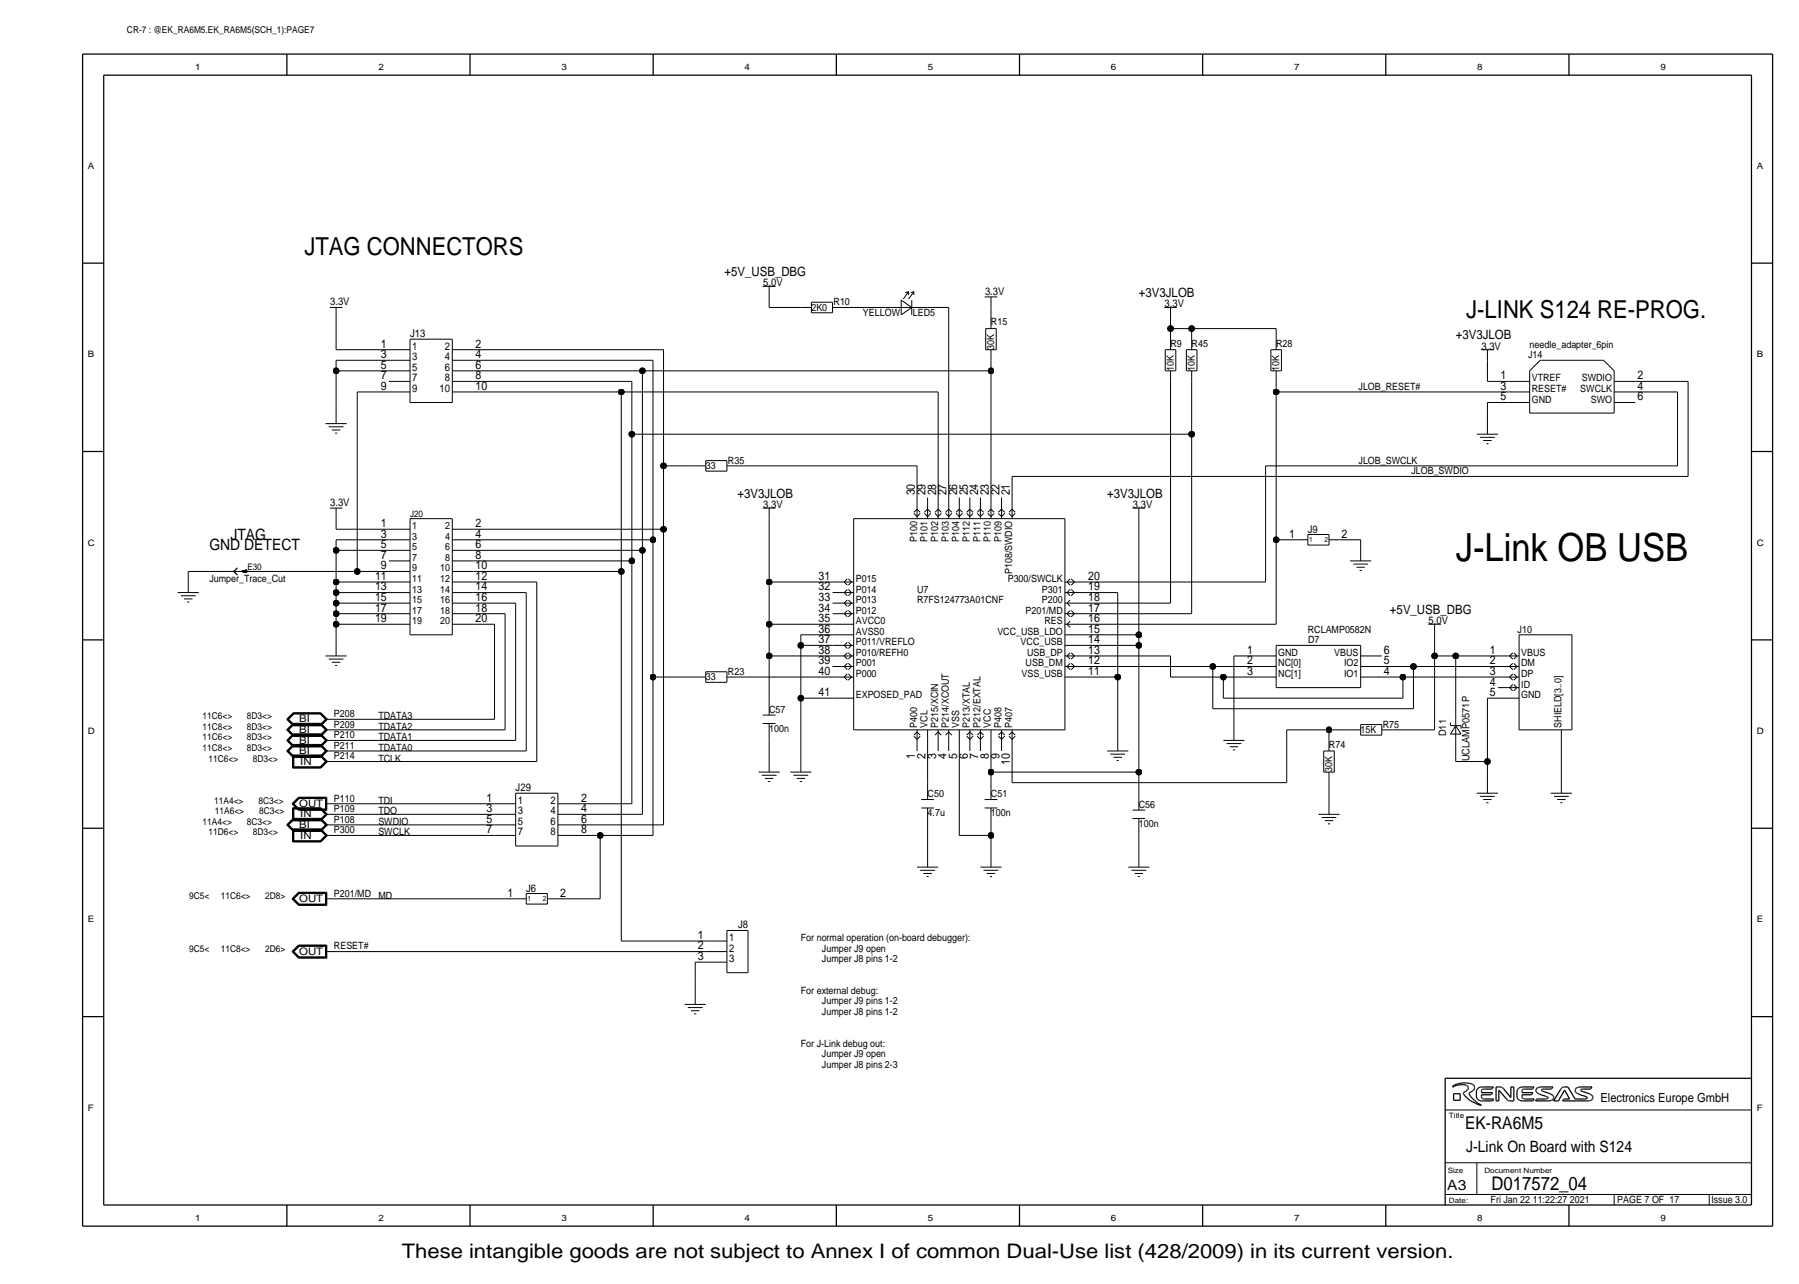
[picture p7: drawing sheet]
<svg xmlns="http://www.w3.org/2000/svg" width="433mm" height="309mm" viewBox="0 0 433 309" stroke-linecap="round" stroke-linejoin="round" font-family="sans-serif">
<g fill="none" stroke="#000" stroke-width=".24">
<path d="M79.3 74h3zM80.8 76.5v7.6zM80.8 74v2.5zM183.4 68.9h3.1zM185 71.4v2.6zM185 74h7.6zM185 68.9v2.5zM192.6 74h2.5zM195.1 75.2h5.1zM195.1 72.7h5.1zM195.1 72.7v2.5zM200.2 74h2.5z"/>
<path d="M200.2 72.7v2.5zM202.7 74h10.2zM212.9 74h10.2zM216.7 72.2l2.6 1.8zM216.7 75.7l2.6-1.7zM216.7 72.2v3.5zM217.7 70.4l.8-.2zM218.5 70.2v.8zM218.5 70.2l-1.3 1.7zM219 70.4l.8-.2zM219.3 72.2v3.5zM219.8 70.2l-1.3 1.7z"/>
<path d="M219.8 70.2v.8zM223.1 74h5zM228.1 74v45.7zM236.8 71.4h3zM237 79v5.1zM237 79h2.6zM238.3 74v2.5zM238.3 76.5v2.5zM238.3 71.4v2.6zM239.6 79v5.1zM280 74h3zM281.5 76.5v2.5z"/>
<path d="M281.5 79h5.1zM281.5 79v2.6zM281.5 74v2.5zM286.6 79h20.3zM286.6 79v2.6zM306.9 79v2.6zM80.8 84.1h12.7zM80.8 89.2h12.7zM80.8 86.7v2.5zM80.8 89.2v7.6zM80.8 86.7h12.7zM80.8 96.8v5.1z"/>
<path d="M85.9 94.3h7.6zM85.9 94.3v43.2zM93.5 91.7h5.1zM93.5 94.3h5.1zM93.5 86.7h5.1zM93.5 89.2h5.1zM93.5 84.1h5.1zM98.6 96.8h10.2zM98.6 81.6h10.2zM98.6 81.6v15.2zM108.8 86.7h5zM108.8 91.7h5z"/>
<path d="M108.8 89.2h5zM108.8 94.3h5zM108.8 84.1h5zM108.8 81.6v15.2zM113.8 89.2h40.7zM113.8 91.7h38.1zM113.8 86.7h43.2zM113.8 84.1h45.8zM113.8 94.3h35.6zM149.4 94.3v43.2zM149.4 94.3h76.2zM151.9 91.7v12.7z"/>
<path d="M154.5 89.2v43.2zM154.5 89.2h83.8zM157 86.7v43.1zM159.6 84.1v28zM225.6 94.3v25.4zM237 84.1h2.6zM238.3 86.7v2.5zM238.3 89.2v30.5zM238.3 84.1v2.6zM280.2 89.2h2.6zM280.2 84.1v5.1zM280.2 84.1h2.6z"/>
<path d="M281.5 91.7v53.4zM281.5 81.6v2.5zM281.5 89.2v2.5zM282.8 84.1v5.1zM285.3 89.2h2.5zM285.3 84.1v5.1zM285.3 84.1h2.5zM286.6 91.7v12.7zM286.6 81.6v2.5zM286.6 89.2v2.5zM287.8 84.1v5.1zM305.6 89.2h2.6z"/>
<path d="M305.6 84.1v5.1zM305.6 84.1h2.6zM306.9 91.7v2.6zM306.9 94.3h55.9zM306.9 94.3v35.5zM306.9 81.6v2.5zM306.9 89.2v2.5zM308.2 84.1v5.1zM356.2 84.1h3zM357.7 96.8v2.6zM357.7 96.8h5.1zM357.7 86.7v5z"/>
<path d="M357.7 91.7h5.1zM357.7 84.1v2.6zM357.7 99.4v5zM362.8 96.8h5zM362.8 94.3h5zM362.8 91.7h5zM367.8 89.2l2.6-2.5zM367.8 99.4h20.4zM367.8 89.2v10.2zM370.4 86.7h15.2zM385.6 86.7l2.6 2.5zM388.2 96.8h5z"/>
<path d="M388.2 94.3h5zM388.2 91.7h5zM388.2 89.2v10.2zM393.2 94.3h10.2zM393.2 91.7h12.7zM403.4 94.3v17.8zM405.9 91.7v22.9zM78.3 101.9h5.1zM79 102.7h3.6zM79.8 103.4h2zM80.6 104.2h.5zM151.9 104.4v30.5z"/>
<path d="M151.9 104.4h134.7zM159.6 112.1v15.2zM159.6 112.1h7.6zM167.2 112.1h2.5zM169.7 113.3h5.1zM169.7 110.8h5.1zM169.7 110.8v2.5zM174.8 112.1h2.5zM174.8 110.8v2.5zM177.3 112.1h43.2zM220.5 112.1v7.6zM220.5 119.7v5.1z"/>
<path d="M223.1 119.7v5.1zM225.6 119.7v5.1zM228.1 119.7v5.1zM230.7 119.7v5.1zM233.2 119.7v5.1zM235.8 119.7v5.1zM238.3 119.7v5.1zM240.8 119.7v5.1zM243.4 114.6h162.5zM243.4 114.6v5.1zM243.4 119.7v5.1zM286.6 104.4v43.2z"/>
<path d="M304.3 112.1h99.1zM304.3 112.1v27.9zM355.1 104.4h5.1zM355.9 105.2h3.6zM356.7 106h2zM357.4 106.7h.5zM45.3 137.5h10.1zM45.3 137.5v5zM55.4 137.5h5.1zM55.5 137.5h5.1zM58 137.5h2.5zM58 137.5l1.3 .3z"/>
<path d="M58 137.5l1.3-.4zM58.2 137.4l1 .1zM58.2 137.4h.6zM58.2 137.5l.3 .1zM58.2 137.5l1 .2zM58.2 137.4l1-.2zM58.3 137.4l.9-.2zM58.4 137.5l.8 .1zM58.4 137.4l.8-.1zM58.4 137.5h.8zM58.5 137.5h.7zM58.5 137.6l.7 .1z"/>
<path d="M58.5 137.4l.7-.1zM58.6 137.5l.6 .2zM58.7 137.4h.5zM58.8 137.4h.4zM58.9 137.5l.3-.1zM58.9 137.6h.3zM58.9 137.5l.3 .2zM58.9 137.2h.3zM59 137.6h.2zM59 137.5h.2zM59.1 137.5v.1zM59.1 137.3h.1"/>
<path d="M59.1 137.5h.1M59.2 137.1v.6zM59.2 137.1l.1 .6zM59.3 137.1l-.1 .6zM59.3 137.1v.6zM59.3 137.1v.7zM60.5 137.5h25.4zM79.3 122.2h3zM80.8 127.3h12.7zM80.8 124.8v2.5zM80.8 132.4v7.6zM80.8 129.8v2.6z"/>
<path d="M80.8 132.4h12.7zM80.8 129.8h12.7zM80.8 122.2v2.6zM85.9 137.5h7.6zM93.5 137.5h5.1zM93.5 134.9h5.1zM93.5 132.4h5.1zM93.5 129.8h5.1zM93.5 127.3h5.1zM98.6 124.8h10.2zM98.6 124.8v27.9zM108.8 137.5h5z"/>
<path d="M108.8 134.9h5zM108.8 132.4h5zM108.8 129.8h5zM108.8 127.3h5zM108.8 124.8v27.9zM113.8 132.4h40.7zM113.8 134.9h38.1zM113.8 129.8h43.2zM113.8 127.3h45.8zM113.8 137.5h35.6zM149.4 137.5v88.9zM151.9 134.9v58.4z"/>
<path d="M154.5 132.4v63.5zM157 129.8v33.1zM159.6 127.3v71.1zM183.4 122.2h3.1zM185 124.8v15.2zM185 122.2v2.6zM204 139.2l.8 .8zM205.3 124.8h50.8zM205.3 124.8v50.8zM219.8 123.2l.7-.7zM219.8 123.5l.7 .8zM220.5 122.5l.8 .7z"/>
<path d="M220.5 124.3l.8-.8zM222.3 123.5l.8 .8zM223.1 122.5l.7 .7zM223.1 122.5l-.8 .7zM223.1 124.3l.7-.8zM224.8 123.2l.8-.7zM224.8 123.5l.8 .8zM225.6 122.5l.8 .7zM225.6 124.3l.8-.8zM227.4 123.5l.7 .8zM228.1 122.5l.8 .7zM228.1 122.5l-.7 .7z"/>
<path d="M228.1 124.3l.8-.8zM229.9 123.5l.8 .8zM230.7 122.5l.7 .7zM230.7 122.5l-.8 .7zM230.7 124.3l.7-.8zM232.5 123.2l.7-.7zM232.5 123.5l.7 .8zM233.2 122.5l.8 .7zM233.2 124.3l.8-.8zM235 123.5l.8 .8zM235.8 122.5l.7 .7zM235.8 122.5l-.8 .7z"/>
<path d="M235.8 124.3l.7-.8zM237.5 123.2l.8-.7zM237.5 123.5l.8 .8zM238.3 122.5l.8 .7zM238.3 124.3l.8-.8zM240.1 123.5l.7 .8zM240.8 122.5l.8 .7zM240.8 122.5l-.7 .7zM240.8 124.3l.8-.8zM242.6 123.5l.8 .8zM243.4 122.5l.7 .7zM243.4 122.5l-.8 .7z"/>
<path d="M243.4 124.3l.7-.8zM256.1 124.8v50.8zM257.6 139.2l.8 .8zM272.3 122.2h3.1zM273.9 124.8v27.9zM273.9 122.2v2.6zM306.9 129.8h5.1zM306.9 129.8v20.4zM312 129.8h2.5zM314.5 131.1h5.1zM314.5 128.6h5.1zM314.5 128.6v2.5z"/>
<path d="M319.6 129.8h2.5zM319.6 128.6v2.5zM322.1 129.8h5.1zM324.7 134.9h5zM325.4 135.7h3.6zM326.2 136.4h2zM326.9 137.2h.6zM327.2 129.8v5.1zM42.7 142.5h5.1zM43.5 143.3h3.5zM44.2 144.1h2.1zM45 144.8h.5z"/>
<path d="M78.3 157.8h5.1zM79 158.5h3.6zM79.8 159.3h2zM80.8 150.2h12.7zM80.8 147.6v2.6zM80.8 150.2v2.5zM80.8 147.6h12.7zM80.8 145.1v2.5zM80.8 145.1h12.7zM80.8 142.5v2.6zM80.8 142.5h12.7zM80.8 140v2.5z"/>
<path d="M80.8 140h12.7zM80.8 152.7v5.1zM93.5 150.2h5.1zM93.5 147.6h5.1zM93.5 145.1h5.1zM93.5 142.5h5.1zM93.5 140h5.1zM98.6 152.7h10.2zM108.8 150.2h5zM108.8 147.6h5zM108.8 145.1h5zM108.8 142.5h5z"/>
<path d="M108.8 140h5zM113.8 140h15.3zM113.8 145.1h10.2zM113.8 147.6h7.7zM113.8 150.2h5.1zM113.8 142.5h12.7zM118.9 150.2v22.8zM121.5 147.6v28zM124 145.1v33zM126.5 142.5v38.1zM129.1 140v43.2zM185 157.8h15.2z"/>
<path d="M185 150.2v7.6zM185 157.8v10.1zM185 150.2h15.2zM185 140v10.2zM185 140h15.2zM192.6 152.7h7.6zM192.6 152.7v2.5zM192.6 155.2v12.7zM192.6 155.2h7.6zM200.2 157.8h5.1zM200.2 155.2h5.1zM200.2 152.7h5.1z"/>
<path d="M200.2 150.2h5.1zM200.2 147.6h5.1zM200.2 145.1h5.1zM200.2 142.5h5.1zM200.2 140h5.1zM203 157.8l.8 .7zM203 155.2l.8 .8zM203 147.6l.8 .8zM203 145.1l.8 .7zM203 142.5l.8 .8zM203 140l.8 .8zM203 140l.8-.8z"/>
<path d="M203.8 159.6l-.8 .7zM203.8 157l-.8 .8zM203.8 154.5l-.8 .7zM203.8 146.9l-.8 .7zM203.8 144.3l-.8 .8zM203.8 141.8l-.8 .7zM204 159.6l.8 .7zM204 158.5l.8-.7zM204 157l.8 .8zM204 156l.8-.8zM204 154.5l.8 .7zM204 148.4l.8-.8z"/>
<path d="M204 146.9l.8 .7zM204 145.8l.8-.7zM204 144.3l.8 .8zM204 143.3l.8-.8zM204 141.8l.8 .7zM204.8 140l-.8 .8zM256.1 140h5.1zM256.1 142.5h5.1zM256.1 145.1h5.1zM256.1 147.6h5.1zM256.1 150.2h5.1zM256.1 152.7h5.1z"/>
<path d="M256.1 155.2h5.1zM256.1 157.8h5.1zM256.6 140l.8 .8zM256.6 140l.8-.8zM256.6 142.5l.8 .8zM256.6 142.5l.8-.7zM256.6 145.1l.8 .7zM256.6 145.1l.8-.8zM256.6 147.6l.8 .8zM256.6 147.6l.8-.7zM256.6 150.2l.8 .7zM256.6 150.2l.8-.8z"/>
<path d="M256.6 157.8l.8 .7zM256.6 157.8l.8-.8zM257.6 141.8l.8 .7zM257.6 146.9l.8 .7zM257.6 157l.8 .8zM257.6 159.6l.8 .7zM258.4 140l-.8 .8zM258.4 142.5l-.8 .8zM258.4 147.6l-.8 .8zM258.4 157.8l-.8 .7zM261.2 147.6h25.4zM261.2 155.2h12.7z"/>
<path d="M261.2 152.7h12.7zM261.2 150.2h45.7zM261.2 140h43.1zM261.2 145.1h20.3zM261.2 157.8h20.3zM261.2 142.5h7.6zM268.8 142.5v20.4zM273.9 155.2v30.5zM273.9 152.7v2.5zM281.5 157.8v5.1zM296.7 157.8h5.1zM296.7 157.8v15.2z"/>
<path d="M301.8 157.8h5.1zM306.9 155.2h20.3zM306.9 155.2v10.2zM327.2 157.8h5.1zM327.2 155.2v10.2zM343.5 150.2h3zM345 157.8v17.8zM345 157.8h5.1zM345 152.7v5.1zM345 150.2v2.5zM350.1 157.8h10.1zM350.1 157.8v15.2z"/>
<path d="M360.2 157.8h5.1zM363 157.8l.8 .7zM363 157.8l.8-.8zM364 159.6l.8 .7zM364 157l.8 .8zM364.8 157.8l-.8 .7zM365.3 152.7h12.7zM365.3 152.7v22.9zM378 152.7v22.9zM68.9 178.1l1.6-1.6zM68.9 178.1l1.6 1.6zM68.9 175.6l1.6 1.5z"/>
<path d="M68.9 173l1.6-1.5zM68.9 173l1.6 1.6zM69.1 178.1l1.5-1.5zM69.1 178.1l1.5 1.5zM69.1 175.6l1.5-1.5zM69.1 175.6l1.5 1.4zM69.1 173l1.5 1.5zM69.2 178.1l1.4-1.4zM69.2 178.1l1.4 1.4zM69.2 175.6l1.4-1.4zM69.2 175.6l1.4 1.3zM69.2 173l1.4-1.3z"/>
<path d="M69.2 173l1.4 1.4zM69.4 178.1l1.3-1.3zM69.4 178.1l1.3 1.3zM69.4 175.6l1.3 1.2zM69.4 173l1.3 1.3zM70.5 179.1h6.7zM70.5 179.7h6.7zM70.5 176.5h6.7zM70.5 174l-1.6 1.6zM70.5 177.1h6.7zM70.5 174h6.7zM70.5 174.6h6.7z"/>
<path d="M70.5 171.5h6.7zM70.6 179.2h6.5zM70.6 179.6h6.5zM70.6 176.6h6.5zM70.6 177h6.5zM70.6 174.1h6.5zM70.6 171.6l-1.5 1.4zM70.6 174.5h6.5zM70.6 171.6h6.5zM70.6 179.3h6.5zM70.6 179.5h6.5zM70.6 176.7h6.5z"/>
<path d="M70.6 176.9h6.5zM70.6 174.2h6.5zM70.6 174.4h6.5zM70.6 171.7h6.5zM70.7 179.4l-1.3 1.2zM70.7 179.4h6.3zM70.7 176.8h6.3zM70.7 174.3l-1.3 1.3zM70.7 174.3h6.3zM70.7 171.8l-1.3 1.2zM70.7 171.8h6.3zM77 179.4l1.3 1.2z"/>
<path d="M77 179.4l1.3-1.3zM77 176.8l1.3 1.3zM77 176.8l1.3-1.2zM77 174.3l1.3 1.3zM77 174.3l1.3-1.3zM77 171.8l1.3 1.2zM77.1 179.3l1.3 1.3zM77.1 179.5l1.3-1.4zM77.1 176.7l1.3 1.4zM77.1 176.9l1.3-1.3zM77.1 174.2l1.3 1.4zM77.1 174.4l1.3-1.4z"/>
<path d="M77.1 171.7l1.3 1.3zM77.1 179.2l1.5 1.4zM77.1 176.6l1.5 1.5zM77.1 177l1.5-1.4zM77.1 174.1l1.5 1.5zM77.1 174.5l1.5-1.5zM77.1 171.6l1.5 1.4zM77.2 179.1l1.5 1.5zM77.2 176.5l1.5 1.6zM77.2 177.1l1.5-1.5zM77.2 174l1.5 1.6zM77.2 171.5l1.5 1.5z"/>
<path d="M78.3 178.1h2.5zM78.3 175.6h2.5zM78.3 173h2.5zM78.6 178.1l-1.5 1.5zM78.7 178.1l-1.5 1.6zM78.7 173l-1.5 1.6zM80.6 160.1h.5zM80.8 178.1h43.2zM80.8 175.6h40.7zM80.8 173h38.1zM157 162.9v38.1zM157 162.9h10.2z"/>
<path d="M167.2 162.9h2.5zM169.7 164.1h5.1zM169.7 161.6h5.1zM169.7 161.6v2.5zM174.8 162.9h2.5zM174.8 161.6v2.5zM177.3 162.9h22.9zM183.4 172h3.1zM183.4 174h3.1zM185 178.1v2.5zM185 167.9v4.1zM185 174v4.1z"/>
<path d="M192.6 167.9h7.6zM192.6 167.9v12.7zM200.2 167.9h5.1zM200.2 162.9h5.1zM200.2 160.3h5.1zM203 162.9l.8 .7zM203 160.3l.8 .8zM203.8 162.1l-.8 .8zM204 163.6l.8-.7zM204 162.1l.8 .8zM204 161.1l.8-.8zM205.3 175.6h50.8z"/>
<path d="M219.8 177.1l.7 .8zM219.8 176.8l.7-.7zM220.5 176.1l.8 .7zM220.5 175.6v5zM221.3 177.1l-.8 .8zM223.1 175.6v5zM224.8 176.8l.8-.7zM225.6 176.1l.8 .7zM225.6 175.6v5zM228.1 176.1l.8 .7zM228.1 176.1l-.7 .7zM228.1 175.6v5z"/>
<path d="M230.7 175.6v5zM232.5 177.1l.7 .8zM232.5 176.8l.7-.7zM233.2 176.1l.8 .7zM233.2 175.6v5zM234 177.1l-.8 .8zM235 177.1l.8 .8zM235.8 177.9l.7-.8zM235.8 176.1l.7 .7zM235.8 176.1l-.8 .7zM235.8 175.6v5zM238.3 175.6v5z"/>
<path d="M240.1 177.1l.7 .8zM240.8 177.9l.8-.8zM240.8 176.1l.8 .7zM240.8 176.1l-.7 .7zM240.8 175.6v5zM242.6 177.1l.8 .8zM243.4 176.1l.7 .7zM243.4 176.1l-.8 .7zM243.4 175.6v5zM244.1 177.1l-.7 .8zM256.1 160.3h5.1zM256.1 162.9h5.1z"/>
<path d="M256.6 160.3l.8 .8zM256.6 160.3l.8-.7zM258.4 160.3l-.8 .8zM261.2 160.3h30.4zM261.2 162.9h7.6zM268.8 162.9v12.7zM268.8 175.6v5zM281.5 162.9h12.7zM291.6 160.3h10.2zM291.6 160.3v10.2zM291.6 170.5h48.3zM294.2 162.9h7.6z"/>
<path d="M294.2 162.9v5zM294.2 167.9h43.2zM294.2 178.1h5.1zM294.9 178.9h3.6zM295.7 179.6h2zM296.7 173v5.1zM301.8 162.9h5.1zM301.8 160.3h5.1zM306.9 165.4h20.3zM309.4 175.6v12.7zM309.4 175.6h10.2zM319.6 175.6h5.1z"/>
<path d="M319.6 175.6v2.5zM319.6 178.1v2.5zM324.7 175.6h2.5zM327.2 160.3h5.1zM327.2 162.9h5.1zM327.2 176.8h5.1zM327.2 174.3h5.1zM327.2 174.3v2.5zM332.3 162.9h5.1zM332.3 160.3h7.6zM332.3 175.6h2.5zM332.3 174.3v2.5z"/>
<path d="M334.8 175.6h10.2zM337.4 162.9v5zM337.4 162.9h22.8zM339.9 160.3v10.2zM339.9 160.3h20.3zM348.8 173.8v.7zM348.8 174.5h2.5zM348.8 176.6h2.5zM350.1 178.1v5.1zM350.1 173v5.1zM350.1 174.5l1.2 2.1zM350.1 174.5l-1.3 2.1z"/>
<path d="M351.3 174.5v.8zM357.7 167.9h2.5zM357.7 167.9v15.3zM360.2 167.9h5.1zM360.2 162.9h5.1zM360.2 160.3h5.1zM360.2 165.4h5.1zM363 162.9l.8 .7zM363 162.9l.8-.8zM363 160.3l.8 .8zM363 160.3l.8-.7zM363 165.4l.8 .8z"/>
<path d="M363 165.4l.8-.8zM364 162.1l.8 .8zM364 164.6l.8 .8zM364.8 162.9l-.8 .7zM364.8 160.3l-.8 .8zM364.8 165.4l-.8 .8zM365.3 175.6h12.7zM375.5 175.6v5zM68.9 198.4l1.6-1.5zM68.9 198.4l1.6 1.6zM68.9 180.6l1.6-1.5zM68.9 180.6l1.6 1.6z"/>
<path d="M69.1 198.4l1.5-1.4zM69.1 198.4l1.5 1.5zM69.1 180.6l1.5-1.4zM69.1 180.6l1.5 1.5zM69.2 198.4l1.4-1.3zM69.2 198.4l1.4 1.4zM69.2 180.6l1.4-1.3zM69.2 180.6l1.4 1.4zM69.4 198.4l1.3 1.3zM69.4 180.6l1.3 1.3zM70.2 193.3l1.6 1.6zM70.4 181.6v3.2z"/>
<path d="M70.4 184.8h6.8zM70.4 181.6h6.8zM70.4 199.4v3.1zM70.4 199.4h6.8zM70.4 193.3l1.4 1.5zM70.4 193.3l1.4-1.4zM70.4 194.3v3.2zM70.4 197.5h6.8zM70.4 194.3h6.8zM70.5 181.7h6.6zM70.5 181.7v3zM70.5 184.7h6.6z"/>
<path d="M70.5 199.5h6.6zM70.5 199.5v2.9zM70.5 194.4h6.6zM70.5 194.4v3zM70.5 197.4h6.6zM70.5 200h6.7zM70.5 196.9h6.7zM70.5 193.3l1.4-1.3zM70.5 193.3l1.4 1.4zM70.5 182.2h6.7zM70.6 181.8h6.5zM70.6 181.8v2.8z"/>
<path d="M70.6 184.6h6.5zM70.6 199.6h6.5zM70.6 199.6v2.7zM70.6 199.9h6.5zM70.6 197h6.5zM70.6 194.5h6.5zM70.6 194.5v2.8zM70.6 197.3h6.5zM70.6 182.1h6.5zM70.6 199.8h6.5zM70.6 197.1h6.5zM70.6 182h6.5z"/>
<path d="M70.7 181.9h6.3zM70.7 181.9v2.6zM70.7 184.5h6.3zM70.7 199.7h6.3zM70.7 199.7v2.5zM70.7 197.2l-1.3 1.2zM70.7 197.2h6.3zM70.7 193.3l1.2 1.3zM70.7 194.6h6.3zM70.7 194.6v2.6zM71.8 191.8l-1.6 1.5zM71.8 191.8h6.8z"/>
<path d="M71.8 194.9h6.8zM71.8 191.9h6.7zM71.8 194.8h6.7zM71.9 192h6.5zM71.9 194.7h6.5zM71.9 192.1l-1.2 1.2zM71.9 192.1h6.4zM71.9 194.6h6.4zM77 181.9l1.3 1.3zM77 184.5l1.3-1.3zM77 199.7l1.3 1.3zM77 199.7l1.3-1.3z"/>
<path d="M77 197.2l1.3 1.2zM77 194.6l1.3 1.3zM77 197.2l1.3-1.3zM77.1 181.8l1.3 1.4zM77.1 184.6l1.3-1.4zM77.1 199.6l1.3 1.4zM77.1 199.8l1.3-1.4zM77.1 197.1l1.3 1.3zM77.1 194.5l1.3 1.4zM77.1 197.3l1.3-1.4zM77.1 182l1.3-1.4zM77.1 181.7l1.5 1.5z"/>
<path d="M77.1 184.7l1.5-1.5zM77.1 199.5l1.5 1.5zM77.1 199.9l1.5-1.5zM77.1 197l1.5 1.4zM77.1 194.4l1.5 1.5zM77.1 197.4l1.5-1.5zM77.1 182.1l1.5-1.5zM77.2 181.6l1.5 1.6zM77.2 184.8l1.5-1.6zM77.2 199.4l1.5 1.6zM77.2 196.9l1.5 1.5zM77.2 194.3l1.5 1.6z"/>
<path d="M77.2 197.5l1.5-1.6zM77.2 182.2l1.5-1.6zM78.3 183.2h2.5zM78.3 198.4h2.5zM78.3 193.3h2.5zM78.3 192.1v2.5zM78.3 195.9h2.5zM78.3 180.6l-1.3 1.3zM78.3 180.6h2.5zM78.4 192v2.7zM78.5 191.9v2.9zM78.6 191.8v3.1z"/>
<path d="M78.7 198.4l-1.5 1.6zM80.8 195.9h38.1zM80.8 193.3h38.1zM80.8 183.2h48.3zM80.8 180.6h45.7zM80.8 198.4h38.1zM118.9 198.4h5.1zM118.9 195.9h5.1zM118.9 193.3h5.1zM124 190.8h10.2zM124 190.8v12.7zM134.2 198.4h5z"/>
<path d="M134.2 195.9h5zM134.2 193.3h5zM134.2 190.8v12.7zM139.2 195.9h15.3zM139.2 193.3h12.7zM139.2 198.4h20.4zM182.4 185.7h5.1zM183.2 186.5h3.5zM183.9 187.2h2.1zM184.7 188h.5zM185 180.6v5.1zM190 185.7h5.1z"/>
<path d="M190.8 186.5h3.6zM191.6 187.2h2zM192.3 188h.5zM192.6 180.6v5.1zM221.5 192.3h3.1zM221.5 194.4h3.1zM223.1 198.4v5.1zM223.1 180.6v7.7zM223.1 188.3v4zM223.1 194.4v4zM230.7 180.6v20.4zM236.8 192.3h3z"/>
<path d="M236.8 194.4h3zM238.3 185.7h35.6zM238.3 180.6v5.1zM238.3 185.7v2.6zM238.3 198.4v2.6zM238.3 188.3v4zM238.3 194.4v4zM243.4 188.3h66zM243.4 180.6v7.7zM266.2 180.6h5.1zM267 181.4h3.6zM267.8 182.2h2z"/>
<path d="M268.5 182.9h.5zM272.3 194.9h3.1zM272.3 196.9h3.1zM273.9 185.7v5.1zM273.9 190.8v4.1zM273.9 196.9v4.1zM296.5 180.4h.5zM317 195.9h5.1zM317.8 196.6h3.6zM318.3 185.7h2.6zM318.3 180.6v5.1zM318.3 180.6h2.6z"/>
<path d="M318.6 197.4h2zM319.3 198.2h.5zM319.6 188.3v2.5zM319.6 190.8v5.1zM319.6 185.7v2.6zM320.9 180.6v5.1zM350.1 183.2h7.6zM355.1 190.8h5.1zM355.9 191.6h3.6zM356.7 192.3h2zM357.4 193.1h.5zM357.7 183.2v2.5z"/>
<path d="M357.7 185.7v5.1zM372.9 190.8h5.1zM373.7 191.6h3.5zM374.4 192.3h2.1zM375.2 193.1h.5zM375.5 180.6v5.1zM375.5 185.7v5.1zM70.2 216.2l1.6-1.6zM70.2 216.2l1.6 1.6zM70.4 216.2l1.4 1.5zM70.4 216.2l1.4-1.5zM70.4 202.5h6.8z"/>
<path d="M70.5 202.4h6.6zM70.5 216.2l1.4-1.4zM70.5 216.2l1.4 1.4zM70.6 202.3h6.5zM70.7 216.2l1.2-1.3zM70.7 216.2l1.2 1.3zM70.7 202.2h6.3zM71.8 214.6h6.8zM71.8 217.8h6.8zM71.8 214.7h6.7zM71.8 217.7h6.7zM71.9 214.8h6.5z"/>
<path d="M71.9 217.6h6.5zM71.9 214.9h6.4zM71.9 217.5h6.4zM77 202.2l1.3-1.2zM77.1 202.3l1.3-1.3zM77.2 202.5l1.5-1.5zM78.3 216.2h2.5zM78.3 214.9v2.6zM78.3 201h2.5zM78.4 214.8v2.8zM78.5 214.7v3zM78.6 214.6v3.2z"/>
<path d="M78.6 201l-1.5 1.4zM80.8 216.2h43.2zM80.8 201h38.1zM118.9 201h5.1zM124 216.2h2.5zM124 203.5h10.2zM126.5 217.5h5.1zM126.5 214.9h5.1zM126.5 214.9v2.6zM131.6 216.2h2.6zM131.6 214.9v2.6zM134.2 216.2h10.1z"/>
<path d="M134.2 201h5zM139.2 201h5.1zM144.3 201v15.2zM144.3 201h12.7zM220.5 208.6h5.1zM221.3 209.3h3.5zM222 210.1h2.1zM222.8 210.9h.5zM223.1 203.5v5.1zM230.7 201h7.6zM235.8 208.6h5zM236.5 209.3h3.6z"/>
<path d="M237.3 210.1h2zM238 210.9h.6zM238.3 201v2.5zM238.3 203.5v5.1zM271.3 208.6h5.1zM272.1 209.3h3.5zM272.8 210.1h2.1zM273.6 210.9h.5zM273.9 201v2.5zM273.9 203.5v5.1zM70.2 228.9l1.6 1.6zM70.4 228.9l1.4 1.5z"/>
<path d="M70.4 228.9l1.4-1.5zM70.5 228.9l1.4-1.4zM70.5 228.9l1.4 1.4zM70.7 228.9l1.2-1.3zM70.7 228.9l1.2 1.3zM71.8 227.3l-1.6 1.6zM71.8 227.3h6.8zM71.8 230.5h6.8zM71.8 227.4h6.7zM71.8 230.4h6.7zM71.9 227.5h6.5zM71.9 230.3h6.5z"/>
<path d="M71.9 227.6h6.4zM71.9 230.2h6.4zM78.3 228.9h2.5zM78.3 227.6v2.6zM78.4 227.5v2.8zM78.5 227.4v3zM78.6 227.3v3.2zM80.8 228.9h88.9zM149.4 226.4h20.3zM167.2 231.4v5.1zM167.2 231.4h2.5zM167.2 236.5v5.1z"/>
<path d="M169.7 231.4h5.1zM169.7 228.9h5.1zM169.7 226.4h5.1zM174.8 234h5.1zM174.8 223.8v10.2zM174.8 223.8h5.1zM179.9 223.8v10.2zM164.6 241.6h5.1zM165.4 242.4h3.6zM166.2 243.1h2zM166.9 243.9h.5zM347.5 267h73.7z"/>
<path d="M347.5 279.7h73.7zM355.1 279.7v7.6zM347.5 287.3h73.7zM388.2 287.3v2.6zM411 287.3v2.6z"/>
</g>
<g fill="#000" stroke="#000" stroke-width=".24">
<circle cx="281.5" cy="79" r=".71"/>
<circle cx="286.6" cy="79" r=".71"/>
<circle cx="80.8" cy="89.2" r=".71"/>
<circle cx="149.4" cy="94.3" r=".71"/>
<circle cx="154.5" cy="89.2" r=".71"/>
<circle cx="238.3" cy="89.2" r=".71"/>
<circle cx="306.9" cy="94.3" r=".71"/>
<circle cx="151.9" cy="104.4" r=".71"/>
<circle cx="159.6" cy="112.1" r=".71"/>
<circle cx="286.6" cy="104.4" r=".71"/>
<circle cx="80.8" cy="132.4" r=".71"/>
<circle cx="85.9" cy="137.5" r=".71"/>
<circle cx="149.4" cy="137.5" r=".71"/>
<circle cx="151.9" cy="134.9" r=".71"/>
<circle cx="154.5" cy="132.4" r=".71"/>
<circle cx="157" cy="129.8" r=".71"/>
<circle cx="159.6" cy="127.3" r=".71"/>
<circle cx="306.9" cy="129.8" r=".71"/>
<circle cx="80.8" cy="140" r=".71"/>
<circle cx="80.8" cy="142.5" r=".71"/>
<circle cx="80.8" cy="145.1" r=".71"/>
<circle cx="80.8" cy="150.2" r=".71"/>
<circle cx="80.8" cy="147.6" r=".71"/>
<circle cx="185" cy="140" r=".71"/>
<circle cx="185" cy="150.2" r=".71"/>
<circle cx="185" cy="157.8" r=".71"/>
<circle cx="192.6" cy="155.2" r=".71"/>
<circle cx="273.9" cy="152.7" r=".71"/>
<circle cx="273.9" cy="155.2" r=".71"/>
<circle cx="345" cy="157.8" r=".71"/>
<circle cx="350.1" cy="157.8" r=".71"/>
<circle cx="157" cy="162.9" r=".71"/>
<circle cx="192.6" cy="167.9" r=".71"/>
<circle cx="268.8" cy="162.9" r=".71"/>
<circle cx="291.6" cy="160.3" r=".71"/>
<circle cx="294.2" cy="162.9" r=".71"/>
<circle cx="319.6" cy="175.6" r=".71"/>
<circle cx="337.4" cy="162.9" r=".71"/>
<circle cx="339.9" cy="160.3" r=".71"/>
<circle cx="238.3" cy="185.7" r=".71"/>
<circle cx="273.9" cy="185.7" r=".71"/>
<circle cx="357.7" cy="183.2" r=".71"/>
<circle cx="144.3" cy="201" r=".71"/>
<circle cx="238.3" cy="201" r=".71"/>
</g>
<g fill="none" stroke="#000" stroke-width=".3">
<path d="M19.9 13v281.9zM19.9 13h406.4zM24.9 18.1h396.3zM24.9 18.1v271.8zM69 13v5.1zM113 13v5.1zM157.1 13v5.1zM201.1 13v5.1zM245.2 13v5.1zM289.2 13v5.1zM333.2 13v5.1zM377.3 13v5.1z"/>
<path d="M421.2 18.1v271.8zM426.3 13v281.9zM19.9 63.3h5zM421.2 63.3h5.1zM19.9 108.6h5zM421.2 108.6h5.1zM56.2 137.5l.9 .8zM56.2 137.5l.9-.9zM19.9 153.9h5zM421.2 153.9h5.1zM19.9 199.2h5zM421.2 199.2h5.1z"/>
<path d="M19.9 244.6h5zM347.5 259.4v30.5zM347.5 259.4h73.7zM421.2 244.6h5.1zM349.4 261.5h.1M349.4 261.3h.1M349.4 261.3l-.1 .2zM349.4 261.2h.1M349.4 261.5l.4-.2zM349.5 261.1l.4-.1zM349.6 263.1h1.5zM349.6 264.7h1.5z"/>
<path d="M349.6 263.1v1.6zM349.8 261.3l.4-.2zM349.9 261l.4-.2zM350.2 261.1l.4-.1zM350.3 260.8l.3-.1zM350.6 260.7l.4-.1zM350.6 261h.5zM351 260.6h.4zM351.1 261l.4-.1zM351.1 263.1v1.6zM351.4 260.6l.4-.1zM351.5 260.9h.4z"/>
<path d="M351.8 260.5h.4zM351.9 262.9h.1M351.9 262.9v.2zM351.9 263.1l.1 .1zM351.9 260.9l.4 .1zM351.9 262.8h.1M352 262.8h.1M352 263.2l.2 .4zM352.1 262.7l.4-.2zM352.2 260.5h.5zM352.2 263.6l.5 .4zM352.3 261l.2 .1z"/>
<path d="M352.5 262.5l.2-.1zM352.5 261.1h.2zM352.7 260.5l.3 .1zM352.7 261.1l.1 .1zM352.7 264l.4 .4zM352.8 261.2l.2 .1zM352.8 262.2l.2-.1zM352.8 262.2l-.1 .2zM353 261.3v.1zM353 260.6h.3zM353.1 261.5h.1M353.1 261.6h.1"/>
<path d="M353.1 261.9l-.1 .2zM353.1 264.4l.5 .4zM353.1 261.6v.2zM353.1 261.8v.1zM353.3 263.1h.1M353.3 263h.1M353.3 260.6l.4 .1zM353.3 263.2l.1 .2zM353.3 262.9h.1M353.3 262.9l.2-.1zM353.4 263.4l.3 .4zM353.5 262.8l.2-.1z"/>
<path d="M353.6 264.8l.6 .3zM353.7 260.7l.2 .1zM353.7 263.8l.2 .3zM353.7 262.7l.3-.2zM353.9 260.8l.2 .1zM353.9 264.1l.3 .3zM354.1 260.9l.2 .1zM354.1 262.4l-.1 .1zM354.1 262.4l.2-.2zM354.2 265.1l.6 .3zM354.2 264.4l.4 .3zM354.3 261l.2 .2z"/>
<path d="M354.5 261.2l.1 .2zM354.5 262l-.2 .2zM354.6 264.7l.3 .3zM354.6 261.8l-.1 .2zM354.6 261.6v.2zM354.6 261.4v.2zM354.8 265.4l.6 .3zM354.9 265l.4 .3zM355 263.9l.1 .3zM355 263.6v.3zM355 262.7v.9zM355 262.4v.3z"/>
<path d="M355.1 264.2l.2 .2zM355.1 262.1l-.1 .3zM355.3 264.4l.1 .2zM355.3 261.9l-.2 .2zM355.3 261.9l.1-.1zM355.3 265.3l.5 .3zM355.4 265.7l.7 .2zM355.4 264.6l.3 .1zM355.4 261.8l.3-.2zM355.7 264.7l.3 .1zM355.7 261.6l.3-.1zM355.8 265.6l.4 .2z"/>
<path d="M356 264.8h.3zM356 261.5h.3zM356.1 265.9h.1M356.2 265.9h.1M356.2 265.8h.1M356.3 262.3v.2zM356.3 262.5v.3zM356.3 262.8h2.6zM356.3 263.3h2.2zM356.3 263.3v.5zM356.3 263.9h.1M356.3 263.9v.2z"/>
<path d="M356.3 264.8h.4zM356.3 261.5h.4zM356.3 262.3h.1M356.3 264.2h.1M356.4 264.2h.1M356.4 262.1l.1-.1zM356.3 262.2h.1M356.5 264.3h.1M356.5 262h.1zM356.5 264.3h.2zM356.6 262h.2zM356.7 264.3l.1 .1z"/>
<path d="M356.7 264.8h2.1zM356.7 261.5h2.4zM356.8 262h.2zM356.8 264.4h.2zM357 264.4h2.2zM357 262h1.7zM358.5 263.3h.1M358.6 263.3h.1M358.7 262h.1M358.8 264.8h.1M358.9 262.8l-.3 .4zM358.9 264.8h.1"/>
<path d="M358.9 261.9h.1M359.1 261.5l-.2 .3zM359.2 264.4l-.2 .4zM359.8 261.5h.6zM359.8 261.5v3.3zM359.8 264.8h.6zM360.4 261.5h.4zM360.4 262.3v2.5zM360.5 262.3h.1M360.5 262.3l1.9 2.2zM360.8 261.5h.2zM361 261.5h.1z"/>
<path d="M361.1 261.5l.1 .1zM361.2 261.6h.1M361.3 261.7l.2 .2zM361.5 261.9l1.8 2.1zM362.4 264.5l.2 .2zM362.6 264.8h.1M362.6 264.8h.2zM362.8 264.8h.2zM363 264.8h.3zM363.3 264h.1M363.3 264.8h.7zM363.3 261.5h.7z"/>
<path d="M363.3 261.5v2.5zM364 261.5v3.3zM364.8 263.9l.1 .3zM364.8 263.6v.3zM364.8 262.7v.9zM364.8 262.4v.3zM364.9 264.2l.1 .2zM364.9 262.1l-.1 .3zM365 264.4l.2 .2zM365 261.9l-.1 .2zM365 261.9l.2-.1zM365.2 264.6l.3 .1z"/>
<path d="M365.2 261.8l.2-.2zM365.4 261.6l.3-.1zM365.5 264.7l.2 .1zM365.7 264.8h.3zM365.7 261.5h.3zM366 262.3v.2zM366 262.5v.3zM366 262.8h2.6zM366 263.3h2.2zM366 263.3v.5zM366 263.9h.1M366 263.9v.2z"/>
<path d="M366.1 264.2h.1M366 264.8h.4zM366 261.5h.4zM366 262.3h.1M366.2 264.2h.1M366.1 262.2h.1M366.3 264.3h.1M366.2 262h.2zM366.2 262l-.1 .1zM366.3 264.3h.1zM366.4 262h.1zM366.4 264.3l.2 .1z"/>
<path d="M366.4 264.8h2.2zM366.4 261.5h2.5zM366.5 262h.3zM366.6 264.4h.2zM366.8 264.4h2.1zM366.8 262h1.7zM368.2 263.3h.1M368.4 263.3h.1M368.5 262h.1M368.6 264.8h.1M368.6 262.8l-.2 .4zM368.6 261.9h.1"/>
<path d="M368.7 264.8h.1M368.9 261.5l-.2 .3zM368.9 264.4l-.2 .4zM369.3 264.8h2.8zM369.3 262.4h.1M369.3 262.3h.1M369.4 262.5l.1 .2zM369.4 262.1l-.1 .2zM369.4 262v.1zM369.5 262.7l.1 .1zM369.5 264.5l-.2 .3zM369.6 264.4h.1"/>
<path d="M369.6 262.8l.1 .1zM369.6 261.8l-.2 .2zM369.6 264.4h2zM369.7 261.7l-.1 .1zM369.7 261.7l.2-.1zM369.7 262.9l.2 .1zM369.9 263l.3 .2zM369.9 261.6l.3-.1zM370.2 263.2l.4 .1zM370.2 261.5h.3zM370.5 261.5h.4zM370.6 263.3l1.1 .4z"/>
<path d="M370.7 262.1h.1M370.7 262.2h.1M370.7 262.3h.1M370.7 262.3l.1 .1zM370.8 262h.1M370.8 262.4l.2 .1zM370.9 261.5h2.5zM370.9 262h.1M371 262h.3zM371 262.5l.3 .1zM371.3 262.6l1.1 .4zM371.3 262h1.7z"/>
<path d="M371.6 264.4l.4-.1zM371.7 263.7l.3 .1zM372 264.3h.2zM372 263.8l.2 .1zM372.1 264.8h.4zM372.2 264.3h.1M372.2 263.9h.1M372.3 264.2h.1M372.3 264v.1zM372.3 264.1h.1M372.4 263l.4 .1zM372.5 264.8h.3z"/>
<path d="M372.8 263.1l.2 .1zM372.8 264.8l.3-.1zM373 262h.1M373 263.2l.3 .2zM373.1 264.7l.2-.1zM373.1 261.9l.1-.1zM373.3 263.4l.1 .1zM373.4 261.5l-.2 .3zM373.4 263.5l.1 .2zM373.4 264.5l-.1 .1zM373.5 263.7l.1 .1zM373.5 264.3l-.1 .2z"/>
<path d="M373.6 264.8h1.2zM373.6 263.8v.1zM373.6 264.2l-.1 .1zM373.6 264h.1M373.6 264v.2zM375.3 262l-1.7 2.8zM375.4 261.9l-.1 .1zM375.5 261.8h.1M375.5 261.8l.1-.1zM375.7 261.6l-.1 .1zM375.8 261.5h.1M375.8 264.8h3.3z"/>
<path d="M375.8 261.5h.2zM376 264.5l-.2 .3zM376.1 264.4h.1M376 261.5h.3zM376.2 264.4h.1M376.2 264.4h1.2zM376.2 262.3l-1.4 2.5zM376.2 262.2h.1M376.2 262.3h.1M376.3 262.2l1.1 2.2zM376.3 261.5h.7zM377 261.5l1.8 2.9z"/>
<path d="M378.8 264.4h2.3zM378.8 262.3h.1M378.8 262.5l.1 .2zM378.8 262.4h.1M378.8 262.1v.2zM378.9 262.7l.1 .1zM378.9 262l-.1 .1zM379 261.8l-.1 .2zM379 261.8l.1-.1zM379 262.8l.2 .1zM379.1 264.8h2.4zM379.1 261.7l.3-.1z"/>
<path d="M379.2 262.9l.2 .1zM379.4 263l.3 .2zM379.4 261.6l.2-.1zM379.6 261.5h.3zM379.7 263.2l.3 .1zM379.9 261.5h.4zM380 263.3l1.2 .4zM380.1 262.1h.1M380.1 262.2h.1M380.1 262.3h.1M380.1 262.3l.1 .1zM380.2 262h.2z"/>
<path d="M380.2 262.1h.1M380.2 262.4l.2 .1zM380.3 261.5h2.5zM380.4 262h.4zM380.4 262.5l.3 .1zM380.7 262.6l1.2 .4zM380.8 262h1.7zM381.1 264.4l.3-.1zM381.2 263.7l.2 .1zM381.4 264.3h.2zM381.4 263.8l.2 .1zM381.5 264.8h.4z"/>
<path d="M381.7 264.3h.1M381.6 263.9h.1M381.7 264.2h.1M381.7 264.1h.1M381.7 264v.1zM381.9 263l.3 .1zM381.9 264.8h.3zM382.2 263.1l.3 .1zM382.2 264.8l.3-.1zM382.5 263.2l.2 .2zM382.5 264.7l.2-.1zM382.5 262h.1"/>
<path d="M382.6 261.9h.1M382.7 263.4l.1 .1zM382.7 264.6l.2-.1zM382.8 263.5l.2 .2zM382.8 261.5l-.2 .3zM383 263.8h.1M383 264.3l-.1 .2zM383 263.8v.1zM383.1 264h.1M383 264.2v.1zM383.1 264l-.1 .2zM19.9 294.9h406.4z"/>
<path d="M24.9 289.9h396.3zM69 289.9v5zM113 289.9v5zM157.1 289.9v5zM201.1 289.9v5zM245.2 289.9v5zM289.2 289.9v5zM333.2 289.9v5zM377.3 289.9v5z"/>
</g>
<text font-size="9.3" x="350.1" y="134.9">J-Link OB USB</text>
<g font-size="5.9">
<text x="73.2" y="61.3">JTAG CONNECTORS</text>
<text x="352.6" y="76.5">J-LINK S124 RE-PROG.</text>
</g>
<text font-size="4.8" x="96.6" y="302.5">These intangible goods are not subject to Annex I of common Dual-Use list (428/2009) in its current version.</text>
<text font-size="4.5" x="358.6" y="286.3">D017572_04</text>
<text font-size="4.2" x="352.3" y="271.6">EK-RA6M5</text>
<g font-size="3.8">
<text x="55.4" y="129.8">JTAG</text>
<text x="50.3" y="132.4">GND DETECT</text>
<text x="352.6" y="277.2">J-Link On Board with S124</text>
</g>
<text font-size="3.4" x="348" y="286.3">A3</text>
<g font-size="3.1">
<text x="174.2" y="66.3">+5V_USB_DBG</text>
<text x="273.9" y="71.4">+3V3JLOB</text>
<text x="350.1" y="81.6">+3V3JLOB</text>
<text x="177.4" y="119.7">+3V3JLOB</text>
<text x="266.3" y="119.7">+3V3JLOB</text>
<text x="334.3" y="147.6">+5V_USB_DBG</text>
</g>
<text font-size="3" x="384.9" y="265">Electronics Europe GmbH</text>
<g font-size="2.9">
<text x="91.6" y="83.6">1</text>
<text x="114.4" y="83.6">2</text>
<text x="91.6" y="88.7">5</text>
<text x="91.6" y="86.2">3</text>
<text x="114.4" y="88.7">6</text>
<text x="114.4" y="86.2">4</text>
<text x="91.6" y="93.8">9</text>
<text x="91.6" y="91.2">7</text>
<text x="114.4" y="93.8">10</text>
<text x="114.4" y="91.2">8</text>
<text x="360.8" y="91.2">1</text>
<text x="360.8" y="93.8">3</text>
<text x="393.8" y="91.2">2</text>
<text x="393.8" y="93.8">4</text>
<text x="360.8" y="96.3">5</text>
<text x="393.8" y="96.3">6</text>
<text x="220" y="119.2" transform="rotate(-90 220 119.2)">30</text>
<text x="222.6" y="119.2" transform="rotate(-90 222.6 119.2)">29</text>
<text x="225.1" y="119.2" transform="rotate(-90 225.1 119.2)">28</text>
<text x="227.6" y="119.2" transform="rotate(-90 227.6 119.2)">27</text>
<text x="230.2" y="119.2" transform="rotate(-90 230.2 119.2)">26</text>
<text x="232.7" y="119.2" transform="rotate(-90 232.7 119.2)">25</text>
<text x="235.3" y="119.2" transform="rotate(-90 235.3 119.2)">24</text>
<text x="237.8" y="119.2" transform="rotate(-90 237.8 119.2)">23</text>
<text x="240.3" y="119.2" transform="rotate(-90 240.3 119.2)">22</text>
<text x="242.9" y="119.2" transform="rotate(-90 242.9 119.2)">21</text>
<text x="91.6" y="131.9">5</text>
<text x="91.6" y="129.3">3</text>
<text x="91.6" y="126.8">1</text>
<text x="114.4" y="131.9">6</text>
<text x="114.4" y="129.3">4</text>
<text x="114.4" y="126.8">2</text>
<text x="310" y="129.3">1</text>
<text x="322.6" y="129.3">2</text>
<text x="91.6" y="137">9</text>
<text x="91.6" y="134.4">7</text>
<text x="114.4" y="137">10</text>
<text x="114.4" y="134.4">8</text>
<text x="90.2" y="142">13</text>
<text x="90.2" y="139.5">11</text>
<text x="114.4" y="142">14</text>
<text x="114.4" y="139.5">12</text>
<text x="196.9" y="139.5">31</text>
<text x="196.9" y="142">32</text>
<text x="261.7" y="142">19</text>
<text x="261.7" y="139.5">20</text>
<text x="90.2" y="149.7">19</text>
<text x="90.2" y="147.1">17</text>
<text x="90.2" y="144.6">15</text>
<text x="114.4" y="149.7">20</text>
<text x="114.4" y="147.1">18</text>
<text x="114.4" y="144.6">16</text>
<text x="196.9" y="144.6">33</text>
<text x="196.9" y="147.1">34</text>
<text x="196.9" y="149.7">35</text>
<text x="261.7" y="149.7">16</text>
<text x="261.7" y="147.1">17</text>
<text x="261.7" y="144.6">18</text>
<text x="196.9" y="154.7">37</text>
<text x="196.9" y="152.2">36</text>
<text x="261.7" y="152.2">15</text>
<text x="261.7" y="154.7">14</text>
<text x="196.9" y="157.3">38</text>
<text x="196.9" y="159.8">39</text>
<text x="261.7" y="157.3">13</text>
<text x="261.7" y="159.8">12</text>
<text x="299.9" y="159.8">2</text>
<text x="299.9" y="157.3">1</text>
<text x="332.8" y="157.3">6</text>
<text x="332.8" y="159.8">5</text>
<text x="358.3" y="157.3">1</text>
<text x="358.3" y="159.8">2</text>
<text x="196.9" y="162.4">40</text>
<text x="196.9" y="167.4">41</text>
<text x="261.7" y="162.4">11</text>
<text x="299.9" y="162.4">3</text>
<text x="332.8" y="162.4">4</text>
<text x="358.3" y="164.9">4</text>
<text x="358.3" y="167.4">5</text>
<text x="358.3" y="162.4">3</text>
<text x="220" y="182.6" transform="rotate(-90 220 182.6)">1</text>
<text x="222.6" y="182.6" transform="rotate(-90 222.6 182.6)">2</text>
<text x="225.1" y="182.6" transform="rotate(-90 225.1 182.6)">3</text>
<text x="227.6" y="182.6" transform="rotate(-90 227.6 182.6)">4</text>
<text x="230.2" y="182.6" transform="rotate(-90 230.2 182.6)">5</text>
<text x="232.7" y="182.6" transform="rotate(-90 232.7 182.6)">6</text>
<text x="235.3" y="182.6" transform="rotate(-90 235.3 182.6)">7</text>
<text x="237.8" y="182.6" transform="rotate(-90 237.8 182.6)">8</text>
<text x="240.3" y="182.6" transform="rotate(-90 240.3 182.6)">9</text>
<text x="242.9" y="184" transform="rotate(-90 242.9 184)">10</text>
<text x="117" y="197.9">5</text>
<text x="117" y="195.4">3</text>
<text x="117" y="192.8">1</text>
<text x="139.8" y="197.9">6</text>
<text x="139.8" y="195.4">4</text>
<text x="139.8" y="192.8">2</text>
<text x="117" y="200.5">7</text>
<text x="139.8" y="200.5">8</text>
<text x="122.1" y="215.7">1</text>
<text x="134.7" y="215.7">2</text>
<text x="167.8" y="225.9">1</text>
<text x="167.8" y="230.9">3</text>
<text x="167.8" y="228.4">2</text>
</g>
<g font-size="2.6">
<text x="183.5" y="68.9">5.0V</text>
<text x="236.9" y="70.9">3.3V</text>
<text x="79.4" y="73.5">3.3V</text>
<text x="280.1" y="74">3.3V</text>
<text x="98.6" y="81.1">J13</text>
<text x="99.1" y="86.7">3</text>
<text x="99.1" y="89.2">5</text>
<text x="99.1" y="84.1">1</text>
<text x="107" y="86.7">4</text>
<text x="107" y="89.2">6</text>
<text x="107" y="84.1">2</text>
<text x="356.3" y="84.1">3.3V</text>
<text x="99.1" y="91.7">7</text>
<text x="99.1" y="94.3">9</text>
<text x="105.7" y="94.3">10</text>
<text x="107" y="91.7">8</text>
<text x="79.4" y="121.7">3.3V</text>
<text x="183.5" y="122.2">3.3V</text>
<text x="272.4" y="122.2">3.3V</text>
<text x="314.5" y="128.3">J9</text>
<text x="343.6" y="150.2">5.0V</text>
<text x="124" y="190.3">J29</text>
<text x="124.5" y="195.9">3</text>
<text x="124.5" y="193.3">1</text>
<text x="132.4" y="195.9">4</text>
<text x="132.4" y="193.3">2</text>
<text x="124.5" y="201">7</text>
<text x="124.5" y="198.4">5</text>
<text x="132.4" y="201">8</text>
<text x="132.4" y="198.4">6</text>
<text x="126.5" y="214.7">J6</text>
<text x="175.3" y="226.4">1</text>
<text x="177.5" y="223.3">J8</text>
<text x="175.3" y="231.4">3</text>
<text x="175.3" y="228.9">2</text>
</g>
<g font-size="2.5">
<text x="71.9" y="173.8">BI</text>
<text x="71.9" y="178.9">BI</text>
<text x="71.9" y="176.3">BI</text>
<text x="347.8" y="177.1" transform="rotate(-90 347.8 177.1)">D11</text>
<text x="71.9" y="181.4">BI</text>
<text x="72.2" y="183.9">IN</text>
<text x="353.4" y="183.1" transform="rotate(-90 353.4 183.1)">UCLAMP0571P</text>
<text x="71.9" y="194.1">OUT</text>
<text x="72.2" y="196.6">IN</text>
<text x="71.9" y="199.2">BI</text>
<text x="72.2" y="201.7">IN</text>
<text x="71.9" y="217">OUT</text>
<text x="71.9" y="229.7">OUT</text>
</g>
<g font-size="2.4">
<text x="195.1" y="74.7">2K0</text>
<text x="200.5" y="73.5">R10</text>
<text x="207.5" y="76">YELLOW</text>
<text x="219.5" y="76">LED5</text>
<text x="238.3" y="78.3">R15</text>
<text x="281.5" y="83.4">R9</text>
<text x="286.6" y="83.4">R45</text>
<text x="306.9" y="83.4">R28</text>
<text x="367.8" y="83.6">needle_adapter_6pin</text>
<text x="239.1" y="84.1" transform="rotate(-90 239.1 84.1)">30K</text>
<text x="282.2" y="89.2" transform="rotate(-90 282.2 89.2)">10K</text>
<text x="287.3" y="89.2" transform="rotate(-90 287.3 89.2)">10K</text>
<text x="307.6" y="89.2" transform="rotate(-90 307.6 89.2)">10K</text>
<text x="367.5" y="86.2">J14</text>
<text x="326.7" y="93.8">JLOB_RESET#</text>
<text x="368.4" y="94.3">RESET#</text>
<text x="368.4" y="91.7">VTREF</text>
<text x="380" y="94.3">SWCLK</text>
<text x="380.4" y="91.7">SWDIO</text>
<text x="368.4" y="96.8">GND</text>
<text x="382.5" y="96.8">SWO</text>
<text x="169.7" y="112.8">33</text>
<text x="175.1" y="111.6">R35</text>
<text x="326.7" y="111.6">JLOB_SWCLK</text>
<text x="339.4" y="114.1">JLOB_SWDIO</text>
<text x="99.1" y="129.8">3</text>
<text x="99.1" y="127.3">1</text>
<text x="107.1" y="129.8">4</text>
<text x="107.1" y="127.3">2</text>
<text x="220.5" y="130.3" transform="rotate(-90 220.5 130.3)">P100</text>
<text x="223.1" y="130.3" transform="rotate(-90 223.1 130.3)">P101</text>
<text x="225.6" y="130.3" transform="rotate(-90 225.6 130.3)">P102</text>
<text x="228.1" y="130.3" transform="rotate(-90 228.1 130.3)">P103</text>
<text x="230.7" y="130.3" transform="rotate(-90 230.7 130.3)">P104</text>
<text x="233.2" y="130.3" transform="rotate(-90 233.2 130.3)">P112</text>
<text x="235.8" y="130.3" transform="rotate(-90 235.8 130.3)">P111</text>
<text x="238.3" y="130.3" transform="rotate(-90 238.3 130.3)">P110</text>
<text x="240.8" y="130.3" transform="rotate(-90 240.8 130.3)">P109</text>
<text x="99.1" y="137.5">9</text>
<text x="99.1" y="134.9">7</text>
<text x="99.1" y="132.4">5</text>
<text x="105.9" y="137.5">10</text>
<text x="107.1" y="134.9">8</text>
<text x="107.1" y="132.4">6</text>
<text x="50.3" y="140">Jumper_Trace_Cut</text>
<text x="99.1" y="142.5">13</text>
<text x="99.1" y="140">11</text>
<text x="105.9" y="142.5">14</text>
<text x="105.9" y="140">12</text>
<text x="205.8" y="142.5">P014</text>
<text x="205.8" y="140">P015</text>
<text x="220.5" y="142.5">U7</text>
<text x="242.3" y="140">P300/SWCLK</text>
<text x="243.4" y="138.2" transform="rotate(-90 243.4 138.2)">P108/SWDIO</text>
<text x="250.6" y="142.5">P301</text>
<text x="99.1" y="147.6">17</text>
<text x="99.1" y="145.1">15</text>
<text x="105.9" y="147.6">18</text>
<text x="105.9" y="145.1">16</text>
<text x="205.8" y="147.6">P012</text>
<text x="205.8" y="145.1">P013</text>
<text x="220.5" y="144.9">R7FS124773A01CNF</text>
<text x="246.6" y="147.6">P201/MD</text>
<text x="250.6" y="145.1">P200</text>
<text x="99.1" y="150.2">19</text>
<text x="105.9" y="150.2">20</text>
<text x="205.8" y="155.2">P011/VREFLO</text>
<text x="205.8" y="152.7">AVSS0</text>
<text x="205.8" y="150.2">AVCC0</text>
<text x="239.8" y="152.7">VCC_USB_LDO</text>
<text x="245.4" y="155.2">VCC_USB</text>
<text x="251.2" y="150.2">RES</text>
<text x="314.5" y="152.2">RCLAMP0582N</text>
<text x="314.6" y="154.7">D7</text>
<text x="364.9" y="152.2">J10</text>
<text x="205.8" y="160.3">P001</text>
<text x="205.8" y="157.8">P010/REFH0</text>
<text x="246.6" y="160.3">USB_DM</text>
<text x="247" y="157.8">USB_DP</text>
<text x="307.4" y="160.3">NC[0]</text>
<text x="307.4" y="157.8">GND</text>
<text x="320.9" y="157.8">VBUS</text>
<text x="323.2" y="160.3">IO2</text>
<text x="365.8" y="160.3">DM</text>
<text x="365.8" y="157.8">VBUS</text>
<text x="169.7" y="163.6">33</text>
<text x="175.1" y="162.4">R23</text>
<text x="205.8" y="167.9">EXPOSED_PAD</text>
<text x="205.8" y="162.9">P000</text>
<text x="245.7" y="162.9">VSS_USB</text>
<text x="307.4" y="162.9">NC[1]</text>
<text x="323.2" y="162.9">IO1</text>
<text x="365.8" y="167.9">GND</text>
<text x="365.8" y="162.9">DP</text>
<text x="365.8" y="165.4">ID</text>
<text x="80.3" y="172.5">P208</text>
<text x="91" y="173">TDATA3</text>
<text x="185" y="171.5">C57</text>
<text x="80.3" y="175.1">P209</text>
<text x="80.3" y="177.6">P210</text>
<text x="91" y="175.6">TDATA2</text>
<text x="91" y="178.1">TDATA1</text>
<text x="185" y="176.1">100n</text>
<text x="220.5" y="175.1" transform="rotate(-90 220.5 175.1)">P400</text>
<text x="223.1" y="175.1" transform="rotate(-90 223.1 175.1)">VCL</text>
<text x="225.6" y="175.1" transform="rotate(-90 225.6 175.1)">P215/XCIN</text>
<text x="228.1" y="175.1" transform="rotate(-90 228.1 175.1)">P214/XCOUT</text>
<text x="230.7" y="175.1" transform="rotate(-90 230.7 175.1)">VSS</text>
<text x="233.2" y="175.1" transform="rotate(-90 233.2 175.1)">P213/XTAL</text>
<text x="235.8" y="175.1" transform="rotate(-90 235.8 175.1)">P212/EXTAL</text>
<text x="238.3" y="175.1" transform="rotate(-90 238.3 175.1)">VCC</text>
<text x="240.8" y="175.1" transform="rotate(-90 240.8 175.1)">P408</text>
<text x="243.4" y="175.1" transform="rotate(-90 243.4 175.1)">P407</text>
<text x="319.6" y="179.9">R74</text>
<text x="327.2" y="176.3">15K</text>
<text x="332.5" y="175.1">R75</text>
<text x="375.5" y="175.1" transform="rotate(-90 375.5 175.1)">SHIELD[3..0]</text>
<text x="80.3" y="180.1">P211</text>
<text x="80.3" y="182.7">P214</text>
<text x="91" y="183.2">TCLK</text>
<text x="91" y="180.6">TDATA0</text>
<text x="320.3" y="185.7" transform="rotate(-90 320.3 185.7)">30K</text>
<text x="223.1" y="191.8">C50</text>
<text x="238.3" y="191.8">C51</text>
<text x="80.3" y="195.4">P109</text>
<text x="80.3" y="197.9">P108</text>
<text x="80.3" y="192.8">P110</text>
<text x="91" y="195.9">TDO</text>
<text x="91" y="193.3">TDI</text>
<text x="223.1" y="196.4">4.7u</text>
<text x="238.3" y="196.4">100n</text>
<text x="273.9" y="194.4">C56</text>
<text x="80.3" y="200.5">P300</text>
<text x="91" y="201">SWCLK</text>
<text x="91" y="198.4">SWDIO</text>
<text x="273.9" y="198.9">100n</text>
<text x="80.3" y="215.7">P201/MD</text>
<text x="91" y="216.2">MD</text>
<text x="192.6" y="226.4">For normal operation (on-board debugger):</text>
<text x="80.3" y="228.4">RESET#</text>
<text x="197.7" y="228.9">Jumper J9 open</text>
<text x="197.7" y="231.4">Jumper J8 pins 1-2</text>
<text x="192.6" y="239.1">For external debug:</text>
<text x="197.7" y="244.1">Jumper J8 pins 1-2</text>
<text x="197.7" y="241.6">Jumper J9 pins 1-2</text>
<text x="192.6" y="251.8">For J-Link debug out:</text>
<text x="197.7" y="256.8">Jumper J8 pins 2-3</text>
<text x="197.7" y="254.3">Jumper J9 open</text>
<text x="358.4" y="289.4">Fri Jan 22 11:22:27 2021</text>
<text x="388.9" y="289.4">PAGE 7 OF 17</text>
<text x="411.5" y="289.4">Issue 3.0</text>
</g>
<g font-size="2.3">
<text x="30.5" y="7.9">CR-7 : @EK_RA6M5.EK_RA6M5(SCH_1):PAGE7</text>
<text x="48.7" y="173">11C6&lt;&gt;</text>
<text x="59.4" y="173">8D3&lt;&gt;</text>
<text x="48.7" y="175.6">11C8&lt;&gt;</text>
<text x="48.7" y="178.1">11C6&lt;&gt;</text>
<text x="59.4" y="175.6">8D3&lt;&gt;</text>
<text x="59.4" y="178.1">8D3&lt;&gt;</text>
<text x="48.7" y="180.6">11C8&lt;&gt;</text>
<text x="50.1" y="183.2">11C6&lt;&gt;</text>
<text x="59.4" y="180.6">8D3&lt;&gt;</text>
<text x="60.8" y="183.2">8D3&lt;&gt;</text>
<text x="51.5" y="193.3">11A4&lt;&gt;</text>
<text x="51.7" y="195.9">11A6&lt;&gt;</text>
<text x="62.2" y="193.3">8C3&lt;&gt;</text>
<text x="62.3" y="195.9">8C3&lt;&gt;</text>
<text x="48.7" y="198.4">11A4&lt;&gt;</text>
<text x="50.1" y="201">11D6&lt;&gt;</text>
<text x="59.4" y="198.4">8C3&lt;&gt;</text>
<text x="60.8" y="201">8D3&lt;&gt;</text>
<text x="45.5" y="216.2">9C5&lt;</text>
<text x="53.1" y="216.2">11C6&lt;&gt;</text>
<text x="63.8" y="216.2">2D8&gt;</text>
<text x="45.5" y="228.9">9C5&lt;</text>
<text x="53.1" y="228.9">11C8&lt;&gt;</text>
<text x="63.8" y="228.9">2D6&gt;</text>
</g>
<g font-size="2.2">
<text x="98.6" y="124.3">J20</text>
<text x="59.5" y="137.1">E30</text>
</g>
<g font-size="2.1">
<text x="46.9" y="16.8">1</text>
<text x="91" y="16.8">2</text>
<text x="135" y="16.8">3</text>
<text x="179.1" y="16.8">4</text>
<text x="223.1" y="16.8">5</text>
<text x="267.2" y="16.8">6</text>
<text x="311.2" y="16.8">7</text>
<text x="355.2" y="16.8">8</text>
<text x="399.3" y="16.8">9</text>
<text x="21.1" y="40.6">A</text>
<text x="422.5" y="40.6">A</text>
<text x="21.1" y="86">B</text>
<text x="422.5" y="86">B</text>
<text x="21.1" y="131.3">C</text>
<text x="422.5" y="131.3">C</text>
<text x="21.1" y="176.6">D</text>
<text x="422.5" y="176.6">D</text>
<text x="21.1" y="221.9">E</text>
<text x="422.5" y="221.9">E</text>
<text x="21.1" y="267.2">F</text>
<text x="422.5" y="267.2">F</text>
<text x="46.9" y="293.7">1</text>
<text x="91" y="293.7">2</text>
<text x="135" y="293.7">3</text>
<text x="179.1" y="293.7">4</text>
<text x="223.1" y="293.7">5</text>
<text x="267.2" y="293.7">6</text>
<text x="311.2" y="293.7">7</text>
<text x="355.2" y="293.7">8</text>
<text x="399.3" y="293.7">9</text>
</g>
<g font-size="1.8">
<text x="348.4" y="269">Title</text>
<text x="348.1" y="282.1">Size</text>
<text x="357" y="282.1">Document Number</text>
<text x="348.4" y="289.4">Date:</text>
</g>
<g font-size="1.7">
<text x="314.8" y="130.3">1</text>
<text x="318.5" y="130.4">2</text>
<text x="126.8" y="216.7">1</text>
<text x="130.5" y="216.7">2</text>
</g>
</svg>
